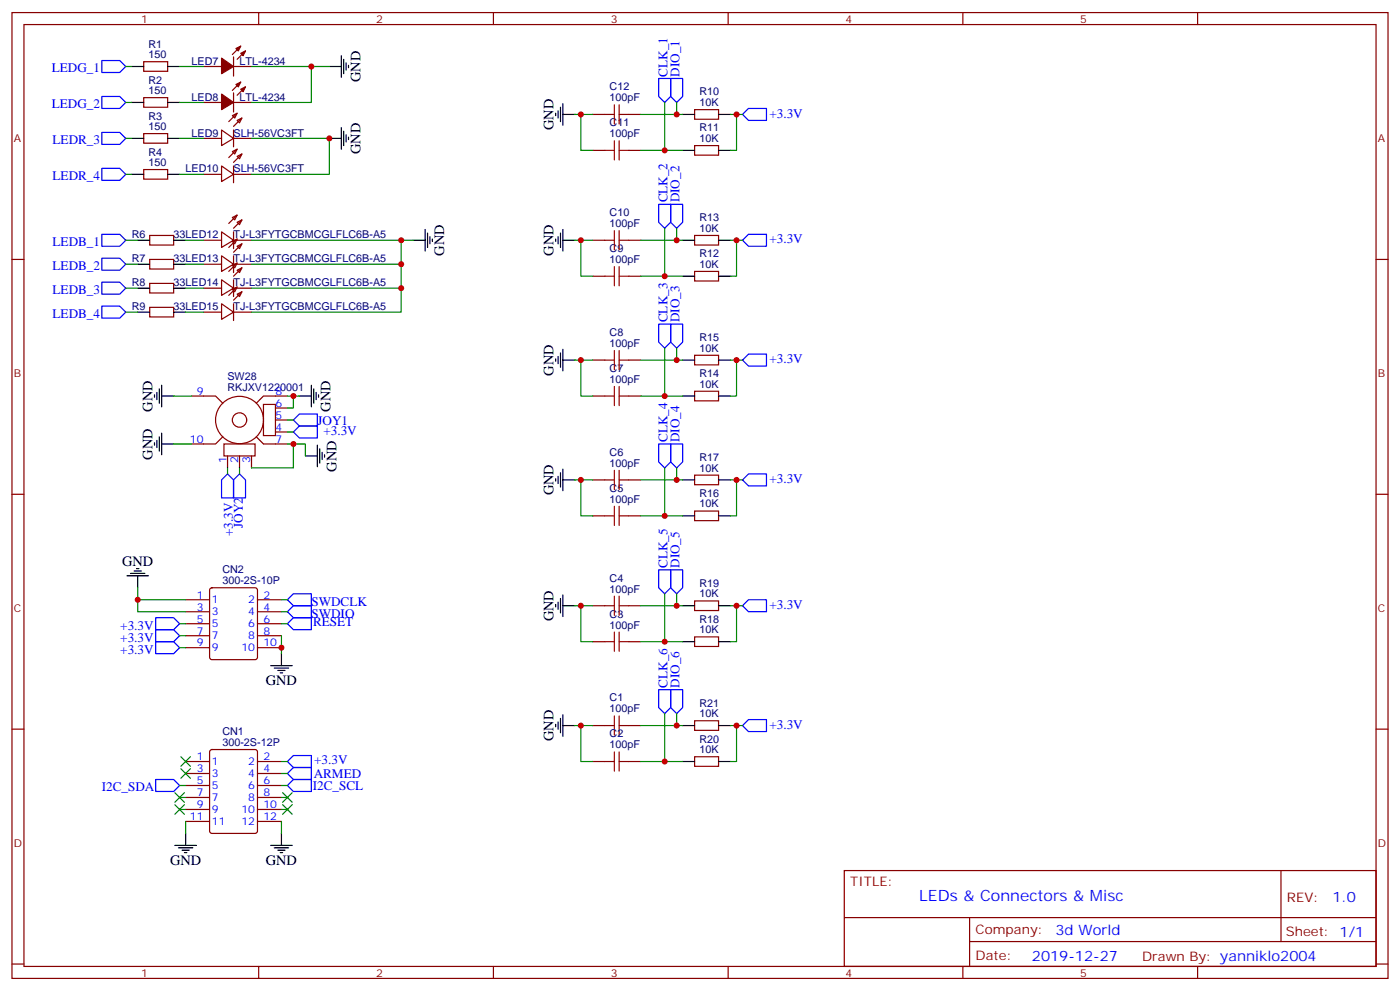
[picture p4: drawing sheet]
<svg xmlns="http://www.w3.org/2000/svg" width="412mm" height="292mm" viewBox="0 0 412 292" stroke-linecap="round" stroke-linejoin="round" font-family="sans-serif">
<g fill="none" stroke="#870000" stroke-width=".35">
<path d="M3.5 3.7h405.4v284.3h-405.4zM7.1 7.2h398.2v277.3h-398.2zM42.3 18.2h7.1v2.8h-7.1zM60 19.6h5.3M68.8 16.8v5.6M68.8 19.6h5.3M70.9 13.6l-2.5 2.5M72.3 15l-2.5 2.5M76.2 3.7v3.5M145.3 3.7v3.5M214.5 3.7v3.5M283.6 3.7v3.5"/>
<path d="M352.8 3.7v3.5M42.3 28.8h7.1v2.8h-7.1zM42.3 39.3h7.1v2.9h-7.1zM60 30.2h5.3M65.3 38.3l3.5 2.4-3.5 2.2zM68.4 34l1.4-.7-.7 1.4zM68.8 27.3v5.7M68.8 38.3v4.9M68.8 30.2h5.3M69.8 35.5l1.5-.8-.7 1.5zM69.8 33.3l-2.4 2.5M70.9 24.2l-2.5 2.4"/>
<path d="M71.3 34.7l-2.5 2.5M72.3 25.6l-2.5 2.4M174.6 33.7h3.6M185.2 33.7h3.5M204.6 32.3h7.1v2.8h-7.1zM42.3 49.9h7.1v2.8h-7.1zM60 40.7h5.3M60 51.3h5.3M65.3 48.9l3.5 2.4-3.5 2.1zM68.4 44.6l1.4-.7-.7 1.4zM68.8 48.9v4.9M68.8 40.7h5.3"/>
<path d="M68.8 51.3h5.3M69.8 46l1.5-.7-.7 1.4zM69.8 43.9l-2.4 2.5M71.3 45.3l-2.5 2.5M174.6 44.3h3.6M185.2 44.3h3.5M204.6 42.9h7.1v2.8h-7.1zM3.5 76.4h3.6M44.1 69.3h7.1v2.8h-7.1zM44.1 76.4h7.1v2.8h-7.1zM60 70.7h5.3M60 77.8h5.3"/>
<path d="M65.3 68.3l3.5 2.4-3.5 2.1zM65.3 75.3l3.5 2.5-3.5 2.1zM68.4 64l1.4-.7-.7 1.4zM68.4 71.1l1.4-.7-.7 1.4zM68.4 78.1l1.4-.7-.7 1.4zM68.8 68.3v4.9M68.8 75.3v5M68.8 70.7h5.3M68.8 77.8h5.3M69.8 65.4l1.5-.7-.7 1.4zM69.8 72.5l1.5-.7-.7 1.4zM69.8 79.6l1.5-.8-.7 1.5z"/>
<path d="M69.8 63.3l-2.4 2.5M69.8 70.4l-2.4 2.4M69.8 77.4l-2.4 2.5M71.3 64.7l-2.5 2.5M71.3 71.8l-2.5 2.5M71.3 78.8l-2.5 2.5M174.6 70.7h3.6M185.2 70.7h3.5M204.6 79.9h7.1v2.8h-7.1zM204.6 69.3h7.1v2.8h-7.1zM405.3 76.4h3.6M44.1 83.4h7.1v2.9h-7.1z"/>
<path d="M44.1 90.5h7.1v2.8h-7.1zM60 84.8h5.3M60 91.9h5.3M65.3 82.4l3.5 2.4-3.5 2.2zM65.3 89.4l3.5 2.5-3.5 2.1zM68.4 85.2l1.4-.7-.7 1.4zM68.8 82.4v4.9M68.8 89.4v5M68.8 84.8h5.3M68.8 91.9h5.3M69.8 86.6l1.5-.7-.7 1.4zM69.8 84.5l-2.4 2.5"/>
<path d="M71.3 85.9l-2.5 2.5M174.6 81.3h3.6M185.2 81.3h3.5M56.4 116.6h7.1l2.1 2.1M77.6 119.1h3.5v9.1h-3.5zM84.7 116.6h-7.1l-2.1 2.1M174.6 116.6h3.6M174.6 106h3.6M185.2 116.6h3.5M185.2 106h3.5M204.6 115.2h7.1v2.8h-7.1zM204.6 104.6h7.1v2.8h-7.1z"/>
<path d="M65.6 128.6l-2.1 2.1h-7.1M66 130.7h9.1v3.5h-9.1zM67 134.2v3.6M70.6 134.2v3.6M74.1 134.2v3.6M75.5 128.6l2.1 2.1h7.1M81.1 127.2h3.6M81.1 123.6h3.6M81.1 120.1h3.6M204.6 139.9h7.1v2.8h-7.1zM3.5 145.5h3.6M174.6 151.9h3.6"/>
<path d="M174.6 141.3h3.6M185.2 151.9h3.5M185.2 141.3h3.5M204.6 150.5h7.1v2.8h-7.1zM405.3 145.5h3.6M54.7 176.6h7M62 173.2l.4-.2h12.7l.7 .5v20l-.4 .6-13 .1-.6-.5-.1-20zM75.8 176.6h7.1M174.6 178.3h3.6M185.2 178.3h3.5M204.6 176.9h7.1v2.8h-7.1zM54.7 180.1h7"/>
<path d="M54.7 183.6h7M54.7 187.1h7M54.7 190.7h7M75.8 180.1h7.1M75.8 183.6h7.1M75.8 187.1h7.1M75.8 190.7h7.1M174.6 188.9h3.6M185.2 188.9h3.5M204.6 187.5h7.1v2.8h-7.1zM3.5 214.7h3.6M174.6 213.6h3.6"/>
<path d="M185.2 213.6h3.5M204.6 212.2h7.1v2.8h-7.1zM405.3 214.7h3.6M54.7 224.2h7M54.7 227.7h7M54.7 231.2h7M54.7 234.8h7M54.7 238.3h7M62 220.9l.4-.2h12.7l.7 .4v23.6l-.4 .6-13 .1-.6-.5-.1-23.5zM75.8 224.2h7.1M75.8 227.7h7.1M75.8 231.2h7.1"/>
<path d="M75.8 234.8h7.1M75.8 238.3h7.1M174.6 224.2h3.6M185.2 224.2h3.5M204.6 222.8h7.1v2.8h-7.1zM54.7 241.8h7M75.8 241.8h7.1M248.7 256.3h156.6v28.2h-156.6zM377.3 256.3v20.9M248.7 270.1h156.5M285.6 277.2h119.6M285.6 270.1v14.2"/>
<path d="M3.5 283.8h3.6M76.2 284.5v3.5M145.3 284.5v3.5M214.5 284.5v3.5M283.6 284.5v3.5M352.8 284.5v3.5M405.3 283.8h3.6"/>
<circle cx="70.6" cy="123.6" r="2.12"/>
<circle cx="70.6" cy="123.7" r="7"/>
</g>
<g fill="none" stroke="#000" stroke-width=".35">
<path d="M38.8 19.6h3.5M49.4 19.6h3.5M97 19.6h3.5M100.5 16.4v6.4M101.2 17.5v4.2M102 18.5v2.1M102.7 19.2v.7M38.8 30.2h3.5M49.4 30.2h3.5M100.5 37.6v6.3M101.2 38.6v4.3M102 39.7v2.1"/>
<path d="M163.7 33.3v.7M164.4 32.6v2.1M165.1 31.6v4.2M165.8 33.7h3.5M165.8 30.5v6.4M201.1 33.7h3.5M211.7 33.7h3.5M38.8 40.7h3.5M38.8 51.3h3.5M49.4 40.7h3.5M49.4 51.3h3.5M97 40.7h3.5"/>
<path d="M102.7 40.4v.7M201.1 44.3h3.5M211.7 44.3h3.5M40.6 70.7h3.5M40.6 77.8h3.5M51.2 70.7h3.5M51.2 77.8h3.5M121.7 70.7h3.5M125.2 67.6v6.3M125.9 68.6v4.2M126.6 69.7v2.1M127.4 70.4v.7"/>
<path d="M163.7 70.4v.7M164.4 69.7v2.1M165.1 68.6v4.2M165.8 70.7h3.5M165.8 67.6v6.3M201.1 70.7h3.5M211.7 70.7h3.5M40.6 84.8h3.5M40.6 91.9h3.5M51.2 84.8h3.5M51.2 91.9h3.5M201.1 81.3h3.5"/>
<path d="M211.7 81.3h3.5M45.5 116.2v.7M46.2 115.5v2.2M46.9 114.5v4.2M47.6 116.6h3.6M47.6 113.4v6.4M88.2 116.6h3.5M91.7 113.4v6.4M92.4 114.5v4.2M93.1 115.5v2.2M93.8 116.2v.7M163.7 105.7v.7"/>
<path d="M164.4 105v2.1M165.1 103.9v4.2M165.8 106h3.5M165.8 102.8v6.4M201.1 116.6h3.5M201.1 106h3.5M211.7 116.6h3.5M211.7 106h3.5M45.5 130.4v.7M46.2 129.6v2.2M46.9 128.6v4.2M47.6 127.5v6.4"/>
<path d="M47.6 130.7h3.6M90 134.2h3.5M93.5 131.1v6.3M94.2 132.1v4.2M94.9 133.2v2.1M95.6 133.9v.7M165.1 139.2v4.2M165.8 138.1v6.4M163.7 140.9v.7M164.4 140.2v2.1M165.8 141.3h3.5M201.1 151.9h3.5"/>
<path d="M201.1 141.3h3.5M211.7 151.9h3.5M211.7 141.3h3.5M37.4 169.5h6.3M38.5 168.8h4.2M39.5 168.1h2.1M40.2 167.4h.7M40.6 169.5v3.5M163.7 178v.7M164.4 177.3v2.1M165.1 176.2v4.2M165.8 178.3h3.5"/>
<path d="M165.8 175.2v6.3M201.1 178.3h3.5M211.7 178.3h3.5M79.7 196h6.4M80.8 196.7h4.2M81.8 197.4h2.2M82.5 198.1h.8M82.9 192.4v3.6M201.1 188.9h3.5M211.7 188.9h3.5M163.7 213.3v.7M164.4 212.5v2.2"/>
<path d="M165.1 211.5v4.2M165.8 213.6h3.5M165.8 210.4v6.4M201.1 213.6h3.5M211.7 213.6h3.5M201.1 224.2h3.5M211.7 224.2h3.5M51.5 248.9h6.4M52.6 249.6h4.2M53.6 250.3h2.1M54.3 251h.7M54.7 245.4v3.5"/>
<path d="M79.7 248.9h6.4M80.8 249.6h4.2M81.8 250.3h2.2M82.5 251h.8M82.9 245.4v3.5"/>
</g>
<g fill="#870000" stroke="#870000" stroke-width=".35">
<path d="M70.9 15.7l1.4-.7-.7 1.4z"/>
<path d="M69.5 14.3l1.4-.7-.7 1.4z"/>
<path d="M65.3 17.1l3.5 2.5-3.5 2.1z"/>
<path d="M70.9 26.3l1.4-.7-.7 1.4z"/>
<path d="M69.5 24.9l1.4-.7-.7 1.4z"/>
<path d="M65.3 27.7l3.5 2.5-3.5 2.1z"/>
</g>
<g fill="none" stroke="#a10000" stroke-width=".35">
<path d="M178.2 33.7h2.8M181 30.9v5.6M182.4 30.9v5.6M182.4 33.7h2.8M178.2 44.3h2.8M181 41.5v5.6M182.4 41.5v5.6M182.4 44.3h2.8M178.2 70.7h2.8M181 67.9v5.7M181 78.5v5.6M182.4 67.9v5.7"/>
<path d="M182.4 78.5v5.6M182.4 70.7h2.8M178.2 81.3h2.8M182.4 81.3h2.8M178.2 116.6h2.8M178.2 106h2.8M181 103.2v5.6M181 113.8v5.6M182.4 103.2v5.6M182.4 113.8v5.6M182.4 116.6h2.8M182.4 106h2.8"/>
<path d="M181 138.5v5.6M182.4 138.5v5.6M178.2 151.9h2.8M178.2 141.3h2.8M181 149v5.7M182.4 149v5.7M182.4 151.9h2.8M182.4 141.3h2.8M178.2 178.3h2.8M181 175.5v5.7M182.4 175.5v5.7M182.4 178.3h2.8"/>
<path d="M178.2 188.9h2.8M181 186.1v5.6M182.4 186.1v5.6M182.4 188.9h2.8M178.2 213.6h2.8M181 210.8v5.6M182.4 210.8v5.6M182.4 213.6h2.8M178.2 224.2h2.8M181 221.4v5.6M182.4 221.4v5.6M182.4 224.2h2.8"/>
</g>
<g fill="none" stroke="#00f" stroke-width=".35">
<path d="M30 17.8h5.3l1.7 1.8-1.7 1.7h-5.3zM30 28.4h5.3l1.7 1.8-1.7 1.7h-5.3zM30 39h5.3l1.7 1.7-1.7 1.8h-5.3zM194 23.1h3.6v5.3l-1.8 1.8-1.8-1.8zM197.6 23.1h3.5v5.3l-1.8 1.8-1.7-1.8zM220.5 31.9h5.3v3.6h-5.3l-1.8-1.8zM30 49.6h5.3l1.7 1.7-1.7 1.8h-5.3zM30 69h5.3l1.7 1.7-1.7 1.8h-5.3zM30 76h5.3l1.7 1.8-1.7 1.8h-5.3zM194 60.1h3.6v5.3l-1.8 1.8-1.8-1.8zM197.6 60.1h3.5v5.3l-1.8 1.8-1.7-1.8zM218.7 70.7l1.8-1.7h5.3v3.5h-5.3z"/>
<path d="M30 83.1h5.3l1.7 1.7-1.7 1.8h-5.3zM30 90.1h5.3l1.7 1.8-1.7 1.8h-5.3zM194 95.4h3.6v5.3l-1.8 1.8-1.8-1.8zM197.6 95.4h3.5v5.3l-1.8 1.8-1.7-1.8zM218.7 106l1.8-1.8h5.3v3.6h-5.3zM67 139.5l1.8 1.8v5.3h-3.5v-5.3zM70.6 139.5l1.7 1.8v5.3h-3.5v-5.3zM86.4 127.2l1.8-1.8h5.3v3.5h-5.3zM86.4 123.6l1.8-1.7h5.3v3.5h-5.3zM194 130.7h3.6v5.3l-1.8 1.8-1.8-1.8zM197.6 130.7h3.5v5.3l-1.8 1.8-1.7-1.8zM218.7 141.3l1.8-1.8h5.3v3.6h-5.3z"/>
<path d="M84.7 176.6l1.7-1.8h5.3v3.5h-5.3zM194 167.7h3.6v5.3l-1.8 1.8-1.8-1.8zM197.6 167.7h3.5v5.3l-1.8 1.8-1.7-1.8zM218.7 178.3l1.8-1.7h5.3v3.5h-5.3zM45.9 185.4h5.3l1.7 1.7-1.7 1.8h-5.3zM45.9 188.9h5.3l1.7 1.8-1.7 1.7h-5.3zM45.9 181.9h5.3l1.7 1.7-1.7 1.8h-5.3zM84.7 180.1l1.7-1.8h5.3v3.6h-5.3zM86.4 181.9h5.3v3.5h-5.3l-1.7-1.8zM194 203h3.6v5.3l-1.8 1.8-1.8-1.8zM197.6 203h3.5v5.3l-1.8 1.8-1.7-1.8zM218.7 213.6l1.8-1.8h5.3v3.6h-5.3z"/>
<path d="M45.9 229.5h5.3l1.7 1.7-1.7 1.8h-5.3zM84.7 227.7l1.7-1.7h5.3v3.5h-5.3zM84.7 224.2l1.7-1.8h5.3v3.6h-5.3zM86.4 229.5h5.3v3.5h-5.3l-1.7-1.8z"/>
</g>
<g fill="none" stroke="#008700" stroke-width=".35">
<path d="M37 19.6h1.8M52.9 19.6h7.1M74.1 19.6h17.6M97 19.6h-5.3v10.6h-17.6M37 30.2h1.8M52.9 30.2h7.1M169.3 33.7h5.3M171.1 33.7v10.6h3.5M188.7 33.7h12.4M195.8 30.2v14.1M199.3 30.2v3.5M215.2 33.7h3.5"/>
<path d="M217 33.7v10.6h-1.8M37 40.7h1.8M37 51.3h1.8M52.9 40.7h7.1M52.9 51.3h7.1M74.1 40.7h22.9v10.6h-22.9M188.7 44.3h12.4M37 70.7h3.6M37 77.8h3.6M54.7 70.7h5.3M54.7 77.8h5.3M74.1 70.7h47.6"/>
<path d="M118.2 70.7v7.1h-44.1M118.2 77.8v7h-44.1M169.3 70.7h5.3M171.1 70.7v10.6h3.5M188.7 70.7h12.4M195.8 67.2v14.1M199.3 67.2v3.5M215.2 70.7h3.5M217 70.7v10.6h-1.8M37 84.8h3.6M37 91.9h3.6M54.7 84.8h5.3"/>
<path d="M54.7 91.9h5.3M118.2 84.8v7.1h-44.1M188.7 81.3h12.4M51.2 116.6h5.2M84.7 116.6h3.5M86.4 116.6v3.5h-1.7M169.3 106h5.3M171.1 106v10.6h3.5M188.7 116.6h12.4M188.7 106h12.4M195.8 102.5v14.1M199.3 102.5v3.5"/>
<path d="M215.2 106h3.5M217 106v10.6h-1.8M51.2 130.7h5.2M67 137.8v1.7M70.6 137.8v1.7M84.7 130.7h5.3v3.5M84.7 127.2h1.7M84.7 123.6h1.7M86.4 130.7v7.1h-12.3M195.8 137.8v14.1M199.3 137.8v3.5M169.3 141.3h5.3"/>
<path d="M171.1 141.3v10.6h3.5M188.7 141.3h12.4M188.7 151.9h12.4M215.2 141.3h3.5M217 141.3v10.6h-1.8M40.6 176.6v3.5h14.1M40.6 173v3.6h14.1M82.9 176.6h1.8M169.3 178.3h5.3M171.1 178.3v10.6h3.5M188.7 178.3h12.4M195.8 174.8v14.1"/>
<path d="M199.3 174.8v3.5M215.2 178.3h3.5M217 178.3v10.6h-1.8M52.9 190.7h1.8M52.9 187.1h1.8M52.9 183.6h1.8M82.9 183.6h1.8M82.9 180.1h1.8M82.9 187.1v5.3M188.7 188.9h12.4M169.3 213.6h5.3M171.1 213.6v10.6h3.5"/>
<path d="M188.7 213.6h12.4M195.8 210.1v14.1M199.3 210.1v3.5M215.2 213.6h3.5M217 213.6v10.6h-1.8M52.9 238.3h1.8M52.9 234.8h1.8M52.9 231.2h1.8M82.9 238.3h1.8M82.9 234.8h1.8M82.9 231.2h1.8M82.9 227.7h1.8"/>
<path d="M82.9 224.2h1.8M188.7 224.2h12.4M54.7 241.8v3.6M82.9 241.8v3.6"/>
</g>
<g fill="#c00">
<circle cx="195.8" cy="188.9" r=".88"/>
<circle cx="217" cy="178.3" r=".88"/>
<circle cx="171.1" cy="178.3" r=".88"/>
<circle cx="199.3" cy="178.3" r=".88"/>
<circle cx="195.8" cy="116.6" r=".88"/>
<circle cx="217" cy="106" r=".88"/>
<circle cx="171.1" cy="106" r=".88"/>
<circle cx="199.3" cy="106" r=".88"/>
<circle cx="195.8" cy="44.3" r=".88"/>
<circle cx="217" cy="33.7" r=".88"/>
<circle cx="171.1" cy="33.7" r=".88"/>
<circle cx="199.3" cy="33.7" r=".88"/>
<circle cx="86.4" cy="130.7" r=".88"/>
<circle cx="118.2" cy="77.8" r=".88"/>
<circle cx="91.7" cy="19.6" r=".88"/>
<circle cx="118.2" cy="70.7" r=".88"/>
<circle cx="118.2" cy="84.8" r=".88"/>
<circle cx="86.4" cy="116.6" r=".88"/>
<circle cx="40.6" cy="176.6" r=".88"/>
<circle cx="82.9" cy="190.7" r=".88"/>
<circle cx="199.3" cy="70.7" r=".88"/>
<circle cx="171.1" cy="70.7" r=".88"/>
<circle cx="217" cy="70.7" r=".88"/>
<circle cx="195.8" cy="81.3" r=".88"/>
<circle cx="199.3" cy="141.3" r=".88"/>
<circle cx="171.1" cy="141.3" r=".88"/>
<circle cx="217" cy="141.3" r=".88"/>
<circle cx="195.8" cy="151.9" r=".88"/>
<circle cx="199.3" cy="213.6" r=".88"/>
<circle cx="171.1" cy="213.6" r=".88"/>
<circle cx="217" cy="213.6" r=".88"/>
<circle cx="195.8" cy="224.2" r=".88"/>
<circle cx="97" cy="40.7" r=".88"/>
</g>
<g fill="#c00" stroke="#008700" stroke-width=".35">
<path d="M83.3 233.4l2.8 2.8zM86.1 233.4l-2.8 2.8z"/>
<path d="M83.3 236.9l2.8 2.8zM83.3 239.7l2.8-2.8z"/>
<path d="M51.5 233.4l2.8 2.8zM54.3 233.4l-2.8 2.8z"/>
<path d="M51.5 236.9l2.8 2.8zM51.5 239.7l2.8-2.8z"/>
<path d="M53.3 222.8l2.8 2.8zM56.1 222.8l-2.8 2.8z"/>
<path d="M53.3 226.3l2.8 2.8zM56.1 226.3l-2.8 2.8z"/>
</g>
<text font-size="4.6" fill="#00f" x="270.8" y="265.3">LEDs &amp; Connectors &amp; Misc</text>
<g font-size="4.2">
<text x="106.2" y="24.2" transform="rotate(-90 106.2 24.2)">GND</text>
<text x="163.1" y="38.3" transform="rotate(-90 163.1 38.3)">GND</text>
<text x="106.2" y="45.3" transform="rotate(-90 106.2 45.3)">GND</text>
<text x="130.9" y="75.3" transform="rotate(-90 130.9 75.3)">GND</text>
<text x="163.1" y="75.3" transform="rotate(-90 163.1 75.3)">GND</text>
<text x="163.1" y="110.6" transform="rotate(-90 163.1 110.6)">GND</text>
<text x="44.9" y="121.2" transform="rotate(-90 44.9 121.2)">GND</text>
<text x="97.4" y="121.2" transform="rotate(-90 97.4 121.2)">GND</text>
<text x="44.9" y="135.3" transform="rotate(-90 44.9 135.3)">GND</text>
<text x="99.1" y="138.8" transform="rotate(-90 99.1 138.8)">GND</text>
<text x="163.1" y="145.9" transform="rotate(-90 163.1 145.9)">GND</text>
<text x="36" y="166.8">GND</text>
<text x="163.1" y="182.9" transform="rotate(-90 163.1 182.9)">GND</text>
<text x="78.3" y="201.6">GND</text>
<text x="163.1" y="218.2" transform="rotate(-90 163.1 218.2)">GND</text>
<text x="50.1" y="254.5">GND</text>
<text x="78.3" y="254.5">GND</text>
</g>
<g font-size="4.2" fill="#00f">
<text x="392.5" y="265.6">1.0</text>
<text x="310.9" y="275.1">3d World</text>
<text x="304" y="282.9">2019-12-27</text>
</g>
<g font-size="3.9" fill="#00f">
<text x="15.3" y="21.3">LEDG_1</text>
<text x="196.6" y="22.6" transform="rotate(-90 196.6 22.6)">CLK_1</text>
<text x="200.1" y="22.6" transform="rotate(-90 200.1 22.6)">DIO_1</text>
<text x="15.3" y="31.9">LEDG_2</text>
<text x="226.6" y="34.6">+3.3V</text>
<text x="15.5" y="42.5">LEDR_3</text>
<text x="15.5" y="53.1">LEDR_4</text>
<text x="196.6" y="59.6" transform="rotate(-90 196.6 59.6)">CLK_2</text>
<text x="200.1" y="59.6" transform="rotate(-90 200.1 59.6)">DIO_2</text>
<text x="226.6" y="71.6">+3.3V</text>
<text x="15.5" y="72.5">LEDB_1</text>
<text x="15.5" y="79.6">LEDB_2</text>
<text x="15.5" y="86.6">LEDB_3</text>
<text x="15.5" y="93.7">LEDB_4</text>
<text x="196.6" y="94.9" transform="rotate(-90 196.6 94.9)">CLK_3</text>
<text x="200.1" y="94.9" transform="rotate(-90 200.1 94.9)">DIO_3</text>
<text x="226.6" y="106.9">+3.3V</text>
<text x="93.5" y="125.2">JOY1</text>
<text x="95.3" y="128.1">+3.3V</text>
<text x="196.6" y="130.2" transform="rotate(-90 196.6 130.2)">CLK_4</text>
<text x="200.1" y="130.2" transform="rotate(-90 200.1 130.2)">DIO_4</text>
<text x="226.6" y="142.2">+3.3V</text>
<text x="71.5" y="155.3" transform="rotate(-90 71.5 155.3)">JOY2</text>
<text x="68.6" y="157.9" transform="rotate(-90 68.6 157.9)">+3.3V</text>
<text x="196.6" y="167.2" transform="rotate(-90 196.6 167.2)">CLK_5</text>
<text x="200.1" y="167.2" transform="rotate(-90 200.1 167.2)">DIO_5</text>
<text x="91.7" y="178.3">SWDCLK</text>
<text x="226.6" y="179.2">+3.3V</text>
<text x="35.4" y="185.3">+3.3V</text>
<text x="91.7" y="181.9">SWDIO</text>
<text x="92.2" y="184.4">RESET</text>
<text x="35.4" y="188.9">+3.3V</text>
<text x="35.4" y="192.4">+3.3V</text>
<text x="196.6" y="202.5" transform="rotate(-90 196.6 202.5)">CLK_6</text>
<text x="200.1" y="202.5" transform="rotate(-90 200.1 202.5)">DIO_6</text>
<text x="226.6" y="214.5">+3.3V</text>
<text x="92.6" y="225">+3.3V</text>
<text x="30" y="232.8">I2C_SDA</text>
<text x="92.2" y="232.5">I2C_SCL</text>
<text x="92.4" y="229">ARMED</text>
</g>
<g font-size="3.9" fill="#800">
<text x="250.5" y="260.9">TITLE:</text>
<text x="379.1" y="265.6">REV:</text>
<text x="287.4" y="275.1">Company:</text>
<text x="378.7" y="275.7">Sheet: 1/1</text>
<text x="287.4" y="282.8">Date:</text>
<text x="336.4" y="282.8">Drawn By: yanniklo2004</text>
</g>
<g font-size="3.2" fill="#800">
<text x="41.6" y="6.7">1</text>
<text x="110.8" y="6.7">2</text>
<text x="179.9" y="6.7">3</text>
<text x="249.1" y="6.7">4</text>
<text x="318.2" y="6.7">5</text>
<text x="4.1" y="41.8">A</text>
<text x="405.9" y="41.8">A</text>
<text x="4.1" y="110.9">B</text>
<text x="405.9" y="110.9">B</text>
<text x="4.1" y="180.1">C</text>
<text x="405.9" y="180.1">C</text>
<text x="4.1" y="249.2">D</text>
<text x="405.9" y="249.2">D</text>
<text x="41.6" y="287.5">1</text>
<text x="110.8" y="287.5">2</text>
<text x="179.9" y="287.5">3</text>
<text x="249.1" y="287.5">4</text>
<text x="318.2" y="287.5">5</text>
</g>
<g font-size="3.2" fill="#000080">
<text x="43.7" y="17.1">150</text>
<text x="43.7" y="14.2">R1</text>
<text x="56.4" y="19">LED7</text>
<text x="70.6" y="19">LTL-4234</text>
<text x="43.7" y="27.7">150</text>
<text x="43.7" y="24.8">R2</text>
<text x="56.4" y="29.6">LED8</text>
<text x="70.6" y="29.6">LTL-4234</text>
<text x="179.6" y="29.8">100pF</text>
<text x="179.6" y="26.6">C12</text>
<text x="206" y="28.1">R10</text>
<text x="43.7" y="35.3">R3</text>
<text x="206" y="31.2">10K</text>
<text x="43.7" y="38.3">150</text>
<text x="56.4" y="40.2">LED9</text>
<text x="68.8" y="40.2">SLH-56VC3FT</text>
<text x="179.6" y="40.4">100pF</text>
<text x="179.6" y="37.2">C11</text>
<text x="206" y="41.8">10K</text>
<text x="206" y="38.7">R11</text>
<text x="43.7" y="45.9">R4</text>
<text x="43.7" y="48.9">150</text>
<text x="54.7" y="50.8">LED10</text>
<text x="68.8" y="50.8">SLH-56VC3FT</text>
<text x="179.6" y="63.6">C10</text>
<text x="206" y="65.1">R13</text>
<text x="38.8" y="70.2">R6</text>
<text x="51.2" y="70.2">33LED12</text>
<text x="68.8" y="70.2">TJ-L3FYTGCBMCGLFLC6B-A5</text>
<text x="179.6" y="66.9">100pF</text>
<text x="206" y="68.3">10K</text>
<text x="38.8" y="77.3">R7</text>
<text x="51.2" y="77.3">33LED13</text>
<text x="68.8" y="77.2">TJ-L3FYTGCBMCGLFLC6B-A5</text>
<text x="179.6" y="77.4">100pF</text>
<text x="179.6" y="74.2">C9</text>
<text x="206" y="75.7">R12</text>
<text x="206" y="78.8">10K</text>
<text x="38.8" y="84.3">R8</text>
<text x="51.2" y="84.3">33LED14</text>
<text x="68.8" y="84.3">TJ-L3FYTGCBMCGLFLC6B-A5</text>
<text x="38.8" y="91.4">R9</text>
<text x="51.2" y="91.4">33LED15</text>
<text x="68.8" y="91.3">TJ-L3FYTGCBMCGLFLC6B-A5</text>
<text x="179.6" y="98.9">C8</text>
<text x="206" y="100.4">R15</text>
<text x="179.6" y="102.1">100pF</text>
<text x="206" y="103.5">10K</text>
<text x="67" y="112">SW28</text>
<text x="179.6" y="112.7">100pF</text>
<text x="179.6" y="109.5">C7</text>
<text x="206" y="111">R14</text>
<text x="67" y="115.2">RKJXV1220001</text>
<text x="206" y="114.1">10K</text>
<text x="179.6" y="137.4">100pF</text>
<text x="179.6" y="134.2">C6</text>
<text x="206" y="135.7">R17</text>
<text x="206" y="138.8">10K</text>
<text x="179.6" y="148">100pF</text>
<text x="179.6" y="144.8">C5</text>
<text x="206" y="149.4">10K</text>
<text x="206" y="146.3">R16</text>
<text x="65.5" y="172">300-2S-10P</text>
<text x="65.5" y="168.8">CN2</text>
<text x="179.6" y="171.2">C4</text>
<text x="206" y="172.7">R19</text>
<text x="179.6" y="174.4">100pF</text>
<text x="206" y="175.9">10K</text>
<text x="179.6" y="185">100pF</text>
<text x="179.6" y="181.8">C3</text>
<text x="206" y="183.3">R18</text>
<text x="206" y="186.4">10K</text>
<text x="179.6" y="209.7">100pF</text>
<text x="179.6" y="206.5">C1</text>
<text x="206" y="208">R21</text>
<text x="206" y="211.1">10K</text>
<text x="65.5" y="219.6">300-2S-12P</text>
<text x="65.5" y="216.4">CN1</text>
<text x="179.6" y="220.3">100pF</text>
<text x="179.6" y="217.1">C2</text>
<text x="206" y="221.7">10K</text>
<text x="206" y="218.6">R20</text>
</g>
<g font-size="3.2" fill="#00f">
<text x="58" y="116.2">9</text>
<text x="81.1" y="119.8">6</text>
<text x="81.1" y="116.2">8</text>
<text x="81.1" y="123.3">5</text>
<text x="55.9" y="130.4">10</text>
<text x="81.1" y="126.8">4</text>
<text x="81.1" y="130.4">7</text>
<text x="66.7" y="136.2" transform="rotate(-90 66.7 136.2)">1</text>
<text x="70.2" y="136.2" transform="rotate(-90 70.2 136.2)">2</text>
<text x="73.7" y="136.2" transform="rotate(-90 73.7 136.2)">3</text>
<text x="58" y="176.2">1</text>
<text x="58" y="179.7">3</text>
<text x="62.4" y="177.6">1</text>
<text x="73.1" y="177.6">2</text>
<text x="77.6" y="176.2">2</text>
<text x="77.6" y="179.7">4</text>
<text x="58" y="183.3">5</text>
<text x="62.4" y="181.2">3</text>
<text x="62.4" y="184.7">5</text>
<text x="73.1" y="181.2">4</text>
<text x="73.1" y="184.7">6</text>
<text x="77.6" y="183.3">6</text>
<text x="58" y="186.8">7</text>
<text x="58" y="190.3">9</text>
<text x="62.4" y="188.2">7</text>
<text x="62.4" y="191.7">9</text>
<text x="71.1" y="191.7">10</text>
<text x="73.1" y="188.2">8</text>
<text x="77.6" y="186.8">8</text>
<text x="77.6" y="190.3">10</text>
<text x="58" y="223.8">1</text>
<text x="58" y="227.4">3</text>
<text x="62.4" y="225.2">1</text>
<text x="73.1" y="225.2">2</text>
<text x="77.6" y="223.8">2</text>
<text x="77.6" y="227.4">4</text>
<text x="58" y="230.9">5</text>
<text x="62.4" y="228.8">3</text>
<text x="62.4" y="232.3">5</text>
<text x="73.1" y="228.8">4</text>
<text x="73.1" y="232.3">6</text>
<text x="77.6" y="230.9">6</text>
<text x="58" y="234.4">7</text>
<text x="58" y="237.9">9</text>
<text x="62.4" y="235.8">7</text>
<text x="62.4" y="239.4">9</text>
<text x="71.1" y="239.4">10</text>
<text x="73.1" y="235.8">8</text>
<text x="77.6" y="234.4">8</text>
<text x="77.6" y="237.9">10</text>
<text x="55.9" y="241.5">11</text>
<text x="62.4" y="242.9">11</text>
<text x="71.1" y="242.9">12</text>
<text x="77.6" y="241.5">12</text>
</g>
</svg>
